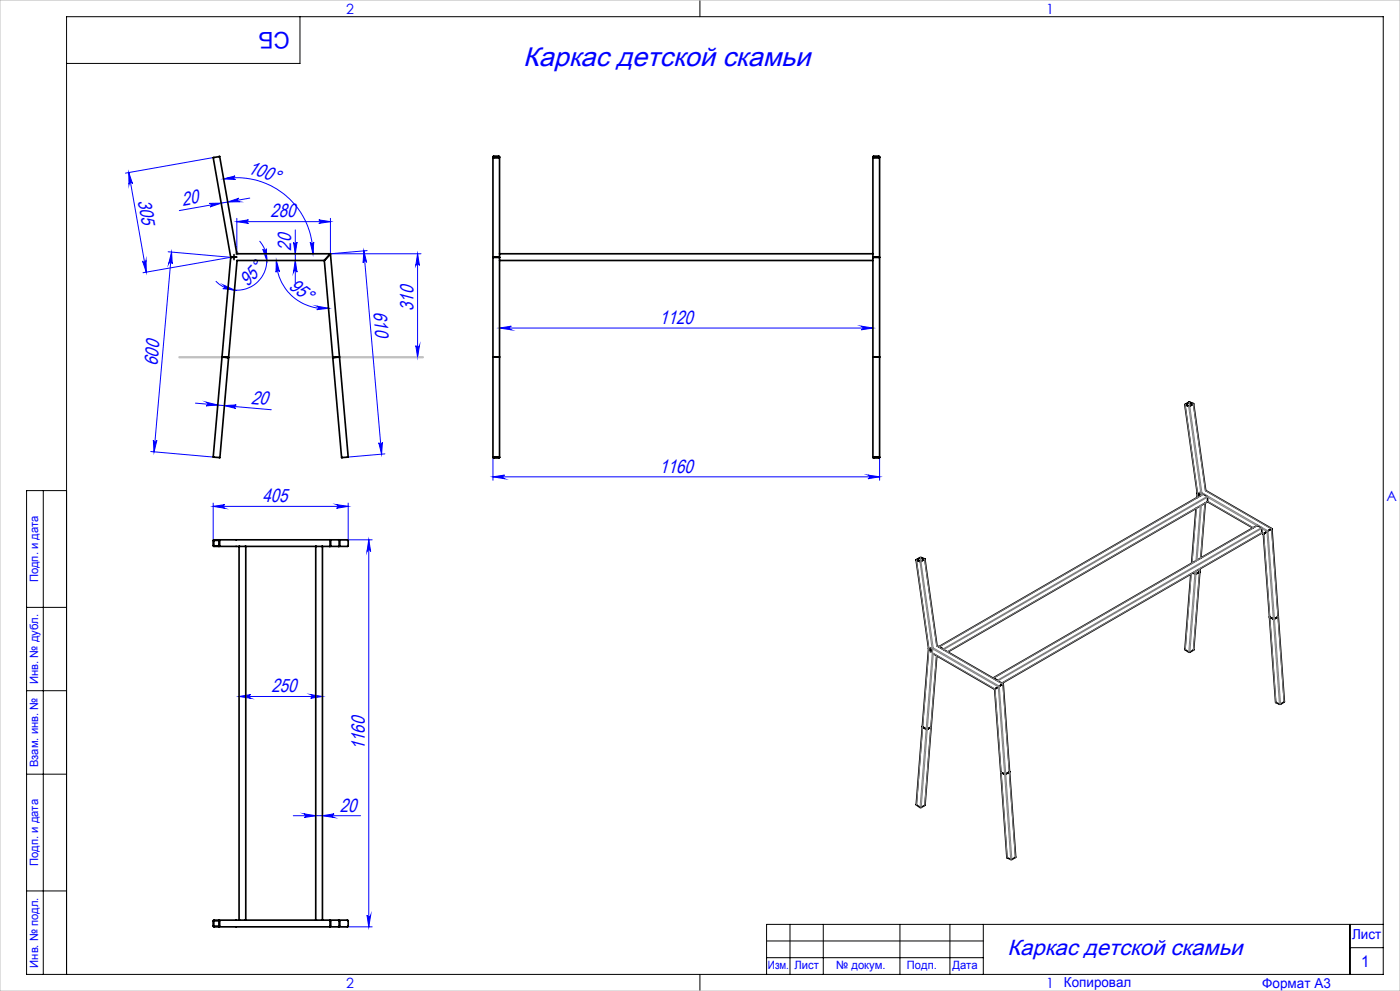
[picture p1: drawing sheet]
<svg xmlns="http://www.w3.org/2000/svg" width="420mm" height="297mm" viewBox="0 0 420 297" stroke-linecap="round" stroke-linejoin="round" font-family="sans-serif">
<path d="M70.5 75.9h1M70.7 75.6l.7 .7M71 75.4v1M71.4 75.6l-.7 .7" fill="none" stroke="#c0c0c0" stroke-width=".7" stroke-linecap="butt"/>
<g fill="none" stroke="#00f" stroke-width=".3">
<path d="M38.6 51.7l1.2 3.4a.54 .54 0 0 0-.7-.5 .54 .54 0 0 0-.4 .6zM38.6 51.7l5.3 29.9M63.9 47.2l-26.3 4.7M67.1 53.6l3.4-.9a.53 .53 0 0 0-.4 .6 .53 .53 0 0 0 .5 .5zM67.1 53.6a22.8 22.8 0 0 1 26.8 22.5M74.9 59.4l-21.1 3.7M42.8 78.2a.54 .54 0 0 0 .6 .4 .54 .54 0 0 0 .4-.6l.1 3.6zM50.4 75.5l18.8 1.6-26.3 4.6M51.5 75.6l.2 3.5a.53 .53 0 0 0-.5-.6 .53 .53 0 0 0-.6 .5zM51.5 75.6l-5.3 59.8M62.8 61l3.6-.1-3.4 1.1a.54 .54 0 0 0 .4-.6 .54 .54 0 0 0-.6-.4zM68.3 60.5l3.4-1.1a.54 .54 0 0 0-.4 .6 .54 .54 0 0 0 .6 .5z"/>
<path d="M71 65.4v10.5M71 66.4h28.1M71 66.4l3.5-.5a.53 .53 0 0 0-.5 .5 .53 .53 0 0 0 .5 .6zM77.9 72.2a8.9 8.9 0 0 1-.8 12.4 8.9 8.9 0 0 1-12.4-.3M78.8 74.7a.54 .54 0 0 0 .7 .4 .54 .54 0 0 0 .4-.6l.1 3.6zM82.9 78.1l1 3.4a.53 .53 0 0 0-.6-.5 .53 .53 0 0 0-.5 .6zM82.9 78.1a14.3 14.3 0 0 0 15.7 14.3M88.1 72.6a.53 .53 0 0 0 .5 .5 .53 .53 0 0 0 .5-.5l-.5 3.5zM88.6 78.1l.5 3.5a.53 .53 0 0 0-.5-.5 .53 .53 0 0 0-.5 .5zM88.6 68.9v15.9M93.1 72.6a.53 .53 0 0 0 .5 .5 .53 .53 0 0 0 .5-.6l-.2 3.6zM95.6 65.9l3.5 .5-3.5 .6a.53 .53 0 0 0 .5-.6 .53 .53 0 0 0-.5-.5z"/>
<path d="M99.1 65.4v10.7M99.1 76.1h27.2M109.1 75.2l.9 3.4a.53 .53 0 0 0-.6-.4 .53 .53 0 0 0-.5 .5zM109.1 75.2l5.4 60.9M110.1 75.1l-11 1M125.3 76.1v31M125.3 76.1l.5 3.4a.55 .55 0 0 0-.5-.5 .55 .55 0 0 0-.6 .5zM67.1 85.5l3.2 1.4-3.4-.4a.53 .53 0 0 0 .6-.4 .53 .53 0 0 0-.4-.6zM95.1 91.8l3.5 .6-3.6 .4a.53 .53 0 0 0 .6-.5 .53 .53 0 0 0-.5-.5zM149.9 98.3h112M149.9 98.3l3.5-.5a.55 .55 0 0 0-.5 .5 .55 .55 0 0 0 .5 .5zM258.4 97.8l3.5 .5-3.5 .5a.55 .55 0 0 0 .5-.5 .55 .55 0 0 0-.5-.5z"/>
<path d="M124.7 103.6a.55 .55 0 0 0 .6 .5 .55 .55 0 0 0 .5-.5l-.5 3.5zM45.2 135.3l18.8 1.7M46 131.9a.53 .53 0 0 0 .5 .5 .53 .53 0 0 0 .6-.4l-.9 3.4zM58.6 120.8l22.8 2M61.9 120.5l3.4 .9-3.5 .2a.55 .55 0 0 0 .5-.5 .55 .55 0 0 0-.4-.6zM67.3 121.6l3.6-.2a.53 .53 0 0 0-.6 .4 .53 .53 0 0 0 .5 .6zM113.6 132.7a.55 .55 0 0 0 .6 .4 .55 .55 0 0 0 .5-.5l-.2 3.5zM115.5 136l-11 1M147.9 137v6.9M263.9 137v6.9M64 150.8v11.2M64 151.8h40.5"/>
<path d="M64 151.8l3.5-.6a.55 .55 0 0 0-.6 .6 .55 .55 0 0 0 .6 .5zM101 151.2l3.5 .6-3.5 .5a.55 .55 0 0 0 .5-.5 .55 .55 0 0 0-.5-.6zM104.5 150.8v11.2M147.9 142.9l3.5-.5a.55 .55 0 0 0-.5 .5 .55 .55 0 0 0 .5 .6zM147.9 142.9h116M260.4 142.4l3.5 .5-3.5 .6a.55 .55 0 0 0 .5-.6 .55 .55 0 0 0-.5-.5zM101.6 161.8h10.1M110.6 161.8v116M110.6 161.8l.6 3.5a.55 .55 0 0 0-.6-.5 .55 .55 0 0 0-.5 .5zM71.7 208.7l3.5-.5a.55 .55 0 0 0-.5 .5 .55 .55 0 0 0 .5 .6zM71.7 208.7h25M93.2 208.2l3.5 .5-3.5 .6a.55 .55 0 0 0 .5-.6 .55 .55 0 0 0-.5-.5z"/>
<path d="M88 244.5h20.2M91.2 243.9l3.5 .6-3.5 .5a.55 .55 0 0 0 .5-.5 .55 .55 0 0 0-.5-.6zM96.7 244.5l3.5-.6a.55 .55 0 0 0-.5 .6 .55 .55 0 0 0 .5 .5zM101.6 277.8h10.1M110.1 274.3a.55 .55 0 0 0 .5 .5 .55 .55 0 0 0 .6-.5l-.6 3.5z"/>
</g>
<g fill="none" stroke="#000" stroke-width=".3">
<path d="M90 5v14h-70M210 0v5M13 147v145M20 147h-12v145h407v-287h-395v287M8 182h12M8 207h12M8 232h12M8 267h12M237 277v15M247 277v15M270 277v15M285 277v15"/>
<path d="M295 277v15M405 277v15M415 277h-185v15M210 292v5M230 282h65M230 287h65M405 284h10"/>
</g>
<path d="M0 0h420v297h-420z" fill="none" stroke="#c0c0c0" stroke-width=".3"/>
<path d="M53.8 107.1h73.1" fill="none" stroke="#c0c0c0" stroke-width=".7"/>
<g fill="#00f">
<path d="M95.6 65.9l3.5 .5-3.5 .6a.53 .53 0 0 0 .5-.6 .53 .53 0 0 0-.5-.5zM71 66.4l3.5-.5a.53 .53 0 0 0-.5 .5 .53 .53 0 0 0 .5 .6z"/>
<path d="M124.7 103.6a.55 .55 0 0 0 .6 .5 .55 .55 0 0 0 .5-.5l-.5 3.5zM125.3 76.1l.5 3.4a.55 .55 0 0 0-.5-.5 .55 .55 0 0 0-.6 .5z"/>
<path d="M42.8 78.2a.54 .54 0 0 0 .6 .4 .54 .54 0 0 0 .4-.6l.1 3.6zM38.6 51.7l1.2 3.4a.54 .54 0 0 0-.7-.5 .54 .54 0 0 0-.4 .6z"/>
<path d="M93.1 72.6a.53 .53 0 0 0 .5 .5 .53 .53 0 0 0 .5-.6l-.2 3.6zM67.1 53.6l3.4-.9a.53 .53 0 0 0-.4 .6 .53 .53 0 0 0 .5 .5z"/>
<path d="M101 151.2l3.5 .6-3.5 .5a.55 .55 0 0 0 .5-.5 .55 .55 0 0 0-.5-.6zM64 151.8l3.5-.6a.55 .55 0 0 0-.6 .6 .55 .55 0 0 0 .6 .5zM258.4 97.8l3.5 .5-3.5 .5a.55 .55 0 0 0 .5-.5 .55 .55 0 0 0-.5-.5zM149.9 98.3l3.5-.5a.55 .55 0 0 0-.5 .5 .55 .55 0 0 0 .5 .5z"/>
<path d="M71.7 208.7l3.5-.5a.55 .55 0 0 0-.5 .5 .55 .55 0 0 0 .5 .6zM93.2 208.2l3.5 .5-3.5 .6a.55 .55 0 0 0 .5-.6 .55 .55 0 0 0-.5-.5zM91.2 243.9l3.5 .6-3.5 .5a.55 .55 0 0 0 .5-.5 .55 .55 0 0 0-.5-.6zM96.7 244.5l3.5-.6a.55 .55 0 0 0-.5 .6 .55 .55 0 0 0 .5 .5z"/>
<path d="M147.9 142.9l3.5-.5a.55 .55 0 0 0-.5 .5 .55 .55 0 0 0 .5 .6zM260.4 142.4l3.5 .5-3.5 .6a.55 .55 0 0 0 .5-.6 .55 .55 0 0 0-.5-.5z"/>
<path d="M62.8 61l3.6-.1-3.4 1.1a.54 .54 0 0 0 .4-.6 .54 .54 0 0 0-.6-.4zM68.3 60.5l3.4-1.1a.54 .54 0 0 0-.4 .6 .54 .54 0 0 0 .6 .5z"/>
<path d="M67.1 85.5l3.2 1.4-3.4-.4a.53 .53 0 0 0 .6-.4 .53 .53 0 0 0-.4-.6zM78.8 74.7a.54 .54 0 0 0 .7 .4 .54 .54 0 0 0 .4-.6l.1 3.6z"/>
<path d="M46 131.9a.53 .53 0 0 0 .5 .5 .53 .53 0 0 0 .6-.4l-.9 3.4zM51.5 75.6l.2 3.5a.53 .53 0 0 0-.5-.6 .53 .53 0 0 0-.6 .5z"/>
<path d="M110.1 274.3a.55 .55 0 0 0 .5 .5 .55 .55 0 0 0 .6-.5l-.6 3.5zM110.6 161.8l.6 3.5a.55 .55 0 0 0-.6-.5 .55 .55 0 0 0-.5 .5z"/>
<path d="M88.1 72.6a.53 .53 0 0 0 .5 .5 .53 .53 0 0 0 .5-.5l-.5 3.5zM88.6 78.1l.5 3.5a.53 .53 0 0 0-.5-.5 .53 .53 0 0 0-.5 .5z"/>
<path d="M109.1 75.2l.9 3.4a.53 .53 0 0 0-.6-.4 .53 .53 0 0 0-.5 .5zM113.6 132.7a.55 .55 0 0 0 .6 .4 .55 .55 0 0 0 .5-.5l-.2 3.5z"/>
<path d="M82.9 78.1l1 3.4a.53 .53 0 0 0-.6-.5 .53 .53 0 0 0-.5 .6zM95.1 91.8l3.5 .6-3.6 .4a.53 .53 0 0 0 .6-.5 .53 .53 0 0 0-.5-.5z"/>
<path d="M61.9 120.5l3.4 .9-3.5 .2a.55 .55 0 0 0 .5-.5 .55 .55 0 0 0-.4-.6zM67.3 121.6l3.6-.2a.53 .53 0 0 0-.6 .4 .53 .53 0 0 0 .5 .6z"/>
</g>
<g fill="none" stroke="#000" stroke-width=".5">
<path d="M147.9 47.2h2M147.9 46.9h2l-.1 90.3-1.9-.1zM148.1 46.9h1.6v.3h-1.6zM261.9 47.2h2M261.9 46.9h2l-.1 90.3-1.9-.1zM262.1 46.9h1.6v.3h-1.6zM69.2 77.1h.3M69.2 77.1l-2.6 29.9M70.2 76.3v1.5M71 77l-1.5 .1M97.3 78.1h-26.2l-2.5 29M97.3 78.1l2.5 29"/>
<path d="M97.5 77.8l-.2 .3M98.9 76.3l-1.4 1.5M99.1 76.1h-28.1l-5.1-29.2-1.9 .3 5.2 29.9M99.1 76.1l-.2 .2M99.1 76.1l5.4 60.9-2 .2-2.7-30.1M147.9 77.1h.2zM148.1 77.1h1.5M149.6 77.1h.3zM149.9 78.1h112M149.9 76.1h112M261.9 77.1h.2zM262.1 77.1h1.5"/>
<path d="M263.6 77.1h.3zM66.6 107l2 .1M66.6 107l-2.6 30 1.9 .2 2.7-30.1M99.8 107.1h.3M101.6 107h.2zM101.6 107l-1.5 .1M147.9 107h2M261.9 107h2M148.1 137h-.2M148.1 137v.1h1.6l-.1-.1M148.1 137h1.5M149.6 137h.3"/>
<path d="M262.1 137h-.2M262.1 137h1.5M263.6 137h.3M355.5 121.3l3.7 26.5M355.5 121.2l1.2-.7 1.4 .5-1.3 .8zM355.7 121.2v.1M357.9 121v.1M357.9 121l-1.2-.4-1 .6M357.9 121.1l-1.1 .6-1.1-.4M358.1 121l3.6 26 19.9 11.5M358.8 152.4l-1.3 16.4M359.2 147.8l1.1 .7"/>
<path d="M359.2 147.8l-.1 1.4M359.8 147.6v1.1M361.6 150.8l-1.3 16.4M362.2 150.4v-1.5l-1.3-.8-79.2 45.7M362.2 150.4l-77.9 45M362.3 150.4l13.6 7.8M378.5 159.8v-1.5l-1.3-.8-79.2 45.7M378.5 159.8l-77.9 45M378.5 159.7l.5 .3M379.1 160h-.1M380.1 159.3l-1 .7M380.4 159.1l-.3 .2"/>
<path d="M381.5 158.5l-1.1 .6M381.6 158.5h-.1M381.6 158.5l3.7 51.8-1.2 .8-1.4-.6-1.8-25.6M64.1 162h1.6v1.5l-1.5 .1zM65.7 161.8l.2 .1v1.7l-.2 .2M71.7 163.8h-7.6l-.1-1.9h40.5l-.2 1.9h-7.6M71.7 163.8h2M71.7 163.8v112M73.7 163.8h21M73.7 163.8v112M94.7 163.8h2M94.7 163.8v112"/>
<path d="M96.7 163.8v112M98.9 161.8l.2 .2zM99.1 163.5l-.2 .3zM99.1 162v1.5M101.6 161.8l.2 .2v1.6l-.2 .2M274.8 167.8l1.3-.7 1.4 .4-1.3 .8zM274.8 167.8l3.8 26.6M275.1 167.8l1-.6 1.1 .4-1 .6zM277.5 167.6l3.6 25.9 19.9 11.5M359.9 171.3l-1.1 .7-.9-.3M359.9 171.3l-1.8 23.5-1.4 .7-1.2-.9 1.8-22.6M360 170.5l-.1 .8"/>
<path d="M379 160l1.9 24.9M278.6 194.4l1.1 .6M278.6 194.4l-1.9 23.3M279.2 194.1v1.3M279.8 195.8l18.6 10.8M281 196.5l-1.7 21.3M281.7 193.8l1.4 .9M383.4 184.9l-1.1 .6-1.4-.6M383.4 184.9h.1M276.7 217.7l1.3 .9 1.3-.8M276.7 217.7l-1.8 23.4 1.3 .9 1.3-.7 1.8-23.5M297.9 203.2l1.4 .8"/>
<path d="M298.4 206.6l1.8 24.8M300.8 205l-2.4 1.6M301 205h-.2M301 205l3.7 51.9-1.2 .7-1.4-.6-1.9-25.6M302.8 231.4l-1.2 .7-1.4-.7M302.8 231.4h.1M64.1 276h1.6v1.6h-1.6zM65.7 275.8l.2 .1v1.7l-.2 .2M71.7 275.8h-7.6l-.1 .1v1.7h40.5v-1.7l-.3-.1h-7.5M71.7 275.8h2M73.7 275.8h21M94.7 275.8h2"/>
<path d="M98.9 275.8l.2 .2zM99.1 276v1.6l-.2 .2M101.6 275.8l.2 .2v1.6l-.2 .2"/>
</g>
<g fill="none" stroke="#808080" stroke-width=".3">
<path d="M355.5 121.4l3.8 26.6-.1 1.1M355.7 121.2v.1M356.6 121.8l3.7 26.6M356.7 120.6l.2 1M356.8 120.6l.1 1M356.9 121.7l3.7 25.9 19.8 11.5 3.8 51.9M357.9 121v.1M358 121.1l3.6 25.9 19.9 11.5 3.7 51.9M358.9 152.3l-1.3 16.5M359.8 147.6l1 .6M360.1 151.6l-1.3 16.5M360.4 151.4l-1.3 16.5"/>
<path d="M361 148.1l-79.2 45.7M361.5 150.8l-1.3 16.4M362.1 148.8l-79.2 45.7M376 158.2l-13.7-7.9-78.1 45.1M377 157.5l-14.7-8.5-79.2 45.7M377.3 157.5l-79.2 45.7M378.4 158.1l-79.2 45.8M274.9 167.9l3.8 26.6-3.7 46.8M275.1 167.8h.1M276 168.3l3.7 26.7-3.7 47M276.1 167.2l.2 1M276.2 167.2l.1 .9"/>
<path d="M276.3 168.3l3.7 25.9 19.8 11.4 3.8 52M277.2 167.6h.1M277.4 167.6l3.6 26 19.8 11.4 3.8 52M357.4 172l-1.8 22.7M358.5 171.3l-1.9 24.1M358.9 171.1l-1.9 24.3M359.9 170.5l-1.9 24.3M279.2 194.1l20.3 11.7 3.7 51.8M279.2 195.4l19.3 11.1 3.7 50.6M280 195.9l-3.6 46.1M281 196.5l-3.6 44.9M299.4 204.1l79.1-45.7 1.6 .9 3.7 51.7"/>
<path d="M300.5 204.7l78-45 .6 .3 3.7 50.5"/>
</g>
<text font-size="8" fill="#00f" x="156.9" y="19.7">Каркас детской скамьи</text>
<text font-size="6.9" fill="#00f" x="86.9" y="9.4" transform="rotate(-180 86.9 9.4)">СБ</text>
<text font-size="6.6" fill="#00f" x="302.2" y="286.3">Каркас детской скамьи</text>
<g font-size="5.7" fill="#00f">
<text x="74.1" y="51.7" transform="rotate(19 74.1 51.7)">100°</text>
<text x="41.4" y="60.1" transform="rotate(80 41.4 60.1)">305</text>
<text x="54.9" y="61.6" transform="rotate(-10 54.9 61.6)">20</text>
<text x="81.2" y="65.2">280</text>
<text x="87.4" y="75.2" transform="rotate(-90 87.4 75.2)">20</text>
<text x="74.3" y="85.9" transform="rotate(-47 74.3 85.9)">95°</text>
<text x="86.5" y="86.3" transform="rotate(37 86.5 86.3)">95°</text>
<text x="112" y="93.5" transform="rotate(85 112 93.5)">610</text>
<text x="124.1" y="93.3" transform="rotate(-90 124.1 93.3)">310</text>
<text x="197.8" y="97.1">1120</text>
<text x="47.3" y="109.7" transform="rotate(-85 47.3 109.7)">600</text>
<text x="75.3" y="121" transform="rotate(5 75.3 121)">20</text>
<text x="197.8" y="141.7">1160</text>
<text x="78.8" y="150.5">405</text>
<text x="81.4" y="207.5">250</text>
<text x="109.4" y="224.8" transform="rotate(-90 109.4 224.8)">1160</text>
<text x="101.9" y="243.2">20</text>
</g>
<text font-size="4.8" fill="#00f" x="408.3" y="289.7">1</text>
<g font-size="4.2" fill="#00f">
<text x="103.8" y="4.2">2</text>
<text x="313.8" y="4.2">1</text>
<text x="415.9" y="150.2">A</text>
<text x="103.8" y="296.2">2</text>
<text x="313.8" y="296.2">1</text>
</g>
<g font-size="4.1" fill="#00f">
<text x="405.6" y="281.5">Лист</text>
<text x="319.2" y="295.9">Копировал</text>
<text x="378.7" y="296">Формат А3</text>
</g>
<g font-size="3.4" fill="#00f">
<text x="11.4" y="174.5" transform="rotate(-90 11.4 174.5)">Подп. и дата</text>
<text x="11.4" y="205" transform="rotate(-90 11.4 205)">Инв. № дубл.</text>
<text x="11.4" y="229.9" transform="rotate(-90 11.4 229.9)">Взам. инв. №</text>
<text x="11.4" y="259.5" transform="rotate(-90 11.4 259.5)">Подп. и дата</text>
<text x="11.4" y="290" transform="rotate(-90 11.4 290)">Инв. № подл.</text>
<text x="230.4" y="290.4">Изм.</text>
<text x="238.3" y="290.4">Лист</text>
<text x="250.9" y="290.4">№ докум.</text>
<text x="272.1" y="290.4">Подп.</text>
<text x="285.7" y="290.5">Дата</text>
</g>
</svg>
